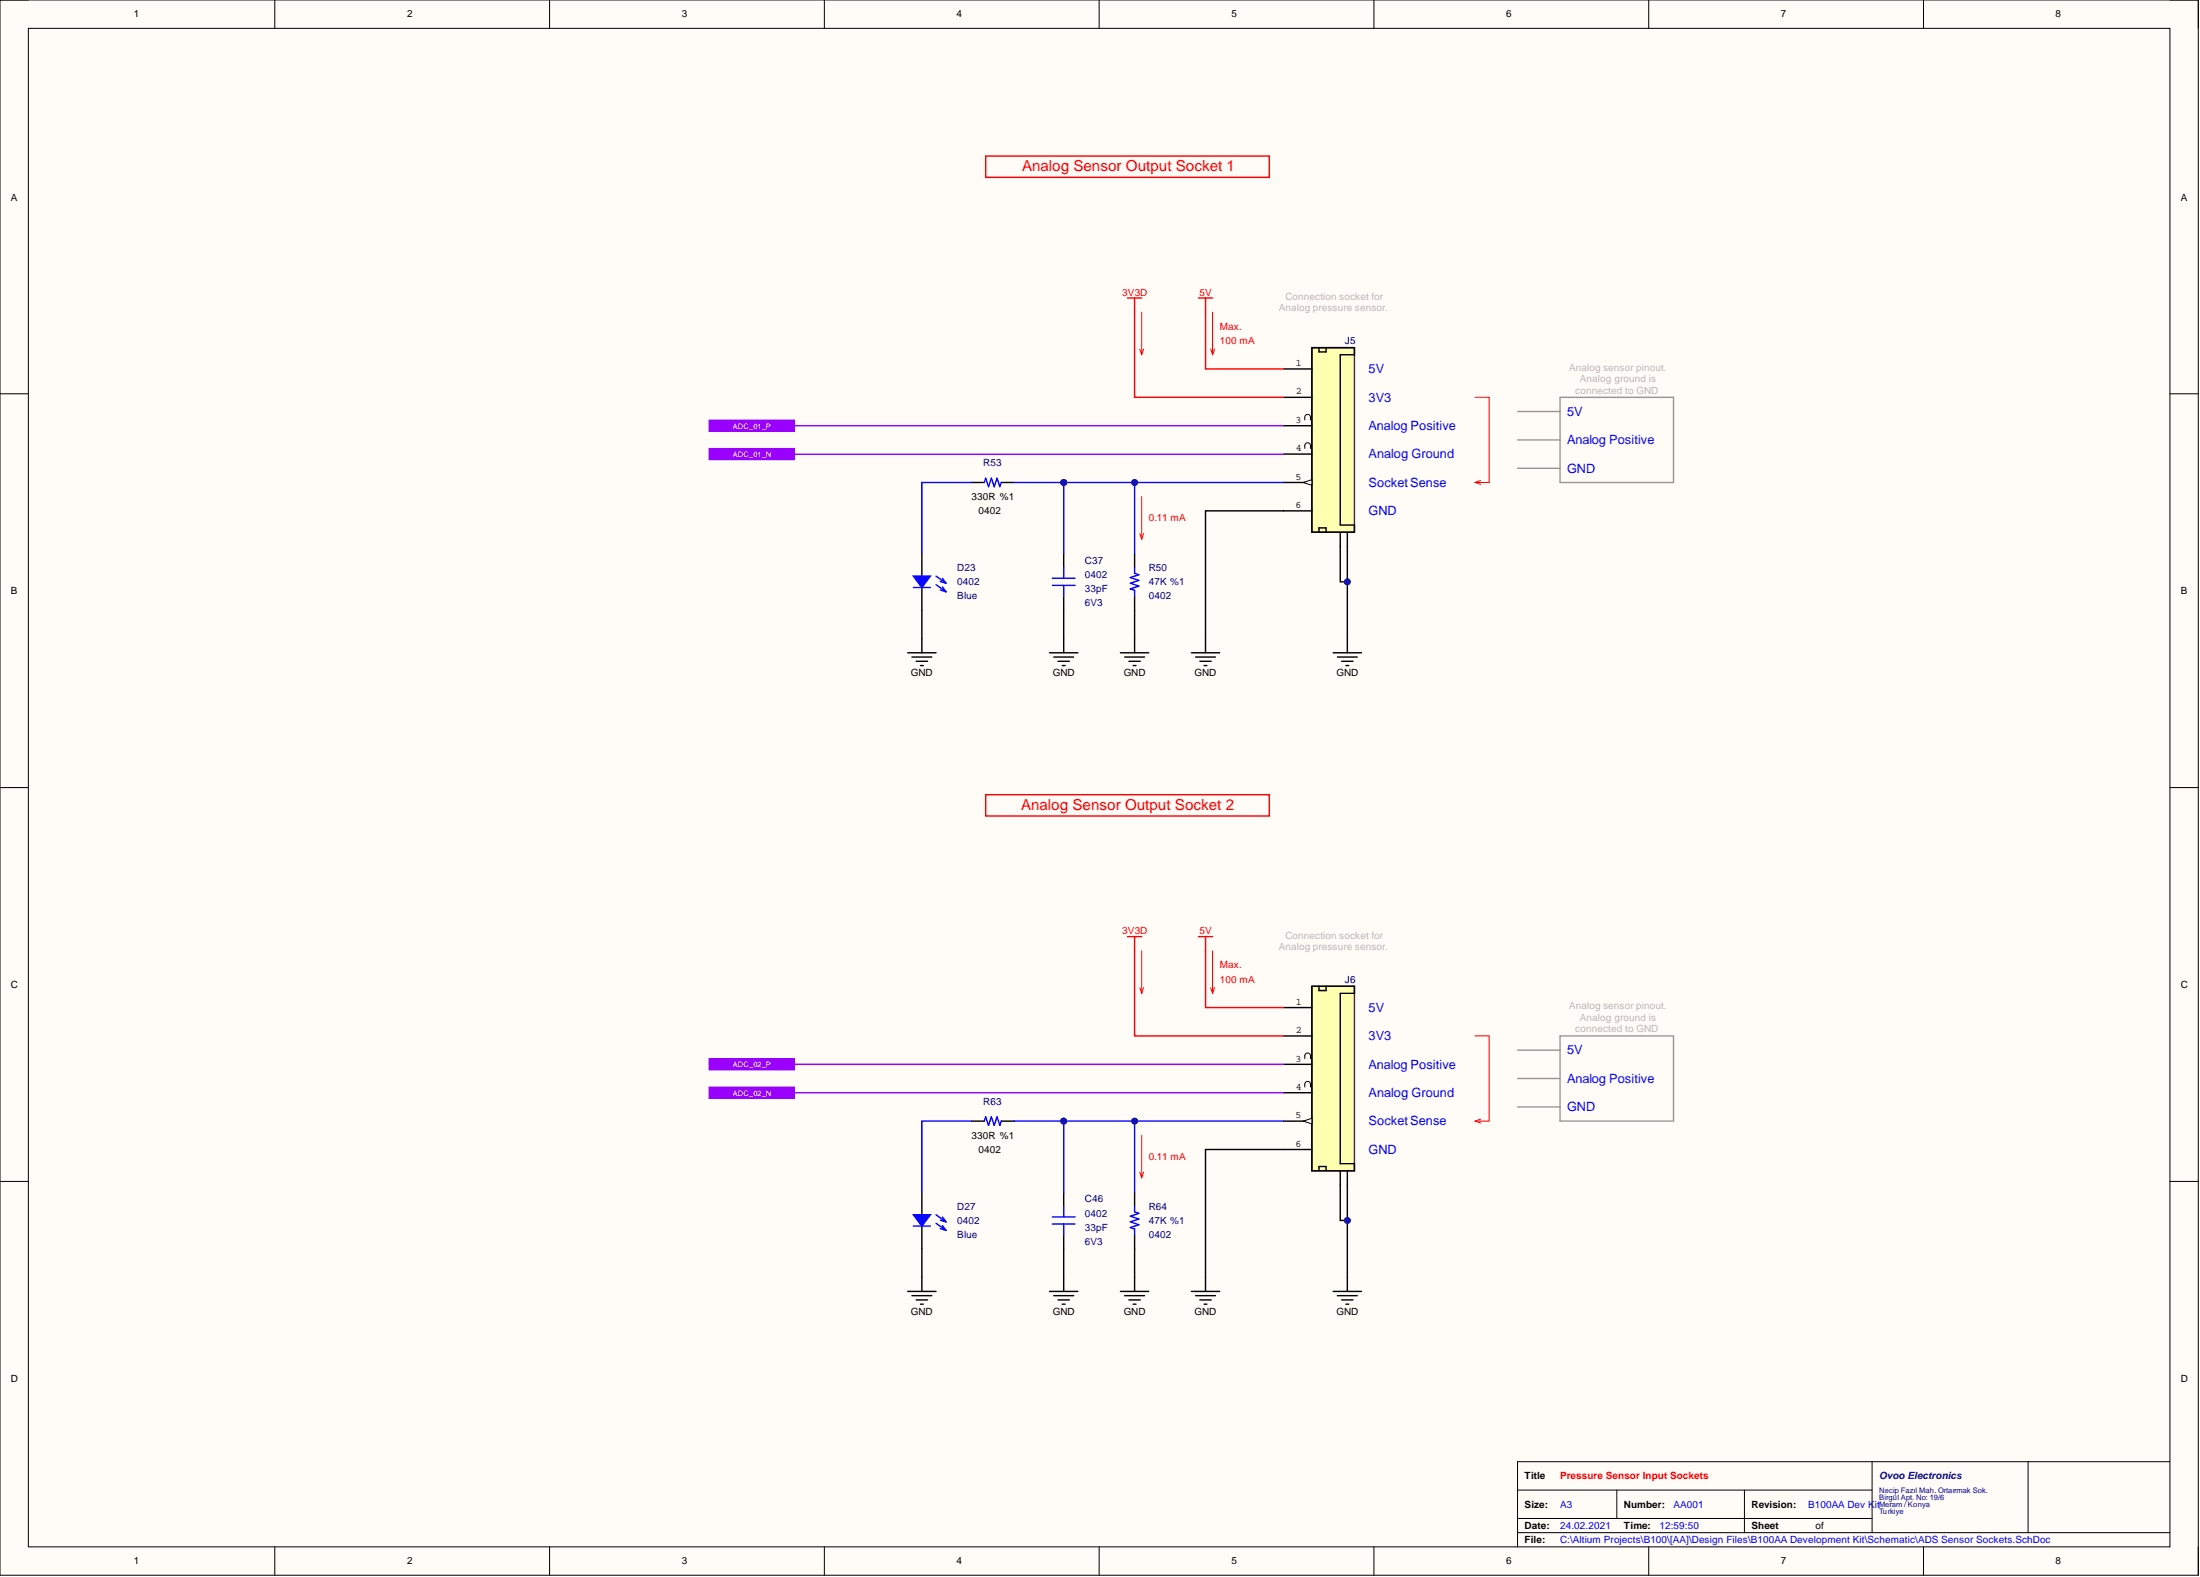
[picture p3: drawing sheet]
<svg xmlns="http://www.w3.org/2000/svg" width="393mm" height="282mm" viewBox="0 0 393 282" stroke-linecap="round" stroke-linejoin="round" font-family="sans-serif">
<path d="M0 0h393v281.6h-393z" fill-rule="evenodd" fill="#fffcf8"/>
<path d="M0 0h393v281.6h-393z" fill="none" stroke="#000" stroke-width=".18"/>
<path d="M5.1 5.1h382.9v271.4h-382.9z" fill-rule="evenodd" fill="#fffcf8"/>
<g fill="none" stroke="#000" stroke-width=".18">
<path d="M0 0h5.1M49.1 0v5.1M98.3 0v5.1M147.4 0v5.1M196.5 0v5.1M245.7 0v5.1M294.8 0v5.1M343.9 0v5.1M388 0h5v5.1M5.1 5.1h382.9v271.4h-382.9zM0 70.4h5.1M388 70.4h5"/>
<path d="M0 140.8h5.1M388 140.8h5M0 211.2h5.1M388 211.2h5M49.1 276.5v5.1M98.3 276.5v5.1M147.4 276.5v5.1M196.5 276.5v5.1M245.7 276.5v5.1M271.3 266.3h63.4M271.3 273.9h116.7M271.3 271.4h63.4"/>
<path d="M289.1 266.3v5.1M294.8 276.5v5.1M311.9 266.3v7.6M334.7 261.3v12.6M343.9 276.5v5.1M362.6 261.3v12.6M388 261.3h-116.7v15.2M393 276.5v5.1"/>
</g>
<path d="M239.6 95.1v2.6M240.9 95.1v2.6" fill="none" stroke="#000" stroke-width=".25"/>
<path d="M234.6 62.1h7.6v33h-7.6z" fill-rule="evenodd" fill="#ffffb0"/>
<path d="M234.6 62.1h7.6v33h-7.6z" fill="none" stroke="#800000" stroke-width=".25"/>
<path d="M229.5 65.9h5.1M229.5 71h5.1M229.5 76.1h5.1M234.6 62.1h7.6v1.3h-2.6v30.4h2.6v1.3h-7.6zM235.8 62.1v.8h1.3v-.8M229.5 81.2h5.1M229.5 86.2h5.1M235.8 95.1v-.7h1.3v.7" fill="none" stroke="#000" stroke-width=".25"/>
<path d="M233.3 75.1v-.5a.51 .51 0 0 1 .5-.5 .51 .51 0 0 1 .5 .5v.5M233.3 80.1v-.5a.51 .51 0 0 1 .5-.5 .51 .51 0 0 1 .5 .5v.5" fill="none" stroke="#000" stroke-width=".18"/>
<path d="M233 86.2l1.6-.5v1z" fill="#f8fcff"/>
<path d="M233 86.2l1.6-.5v1z" fill="none" stroke="#000" stroke-width=".18"/>
<path d="M164.8 98.9v4.1M190.2 98.9v2.6M202.9 98.9v2.6M229.5 91.3h5.1M164.8 105v4.1M190.2 106.5v2.6M202.9 106.5v2.6" fill="none" stroke="#000" stroke-width=".25"/>
<path d="M204.1 55.8v7.6M216.8 55.8v7.6M203.8 62.4l.3 1M204.5 62.4l-.4 1M216.5 62.4l.3 1M217.1 62.4l-.3 1M263.7 71h2.6v15.2h-2.6M203.8 95.4l.3 1M204.1 88.8v7.6M204.5 95.4l-.4 1M263.7 86.2l1 .4M264.7 85.9l-1 .3" fill="none" stroke="#f00" stroke-width=".18"/>
<path d="M201.6 53.3h2.5M202.9 53.3v2.5M214.3 53.3h2.5M215.5 53.3v2.5" fill="none" stroke="#f00" stroke-width=".25"/>
<path d="M163.3 105h3M188.2 104.6h4M188.2 103.4h4M190.2 101.5v1.9M190.2 104.6v1.9M202.9 101.5v1l.7 .2-1.5 .5 1.5 .5-1.5 .5 1.5 .6-1.5 .5 .8 .2v1" fill="none" stroke="#00f" stroke-width=".25"/>
<path d="M271.3 73.6h7.6M271.3 78.6h7.6M278.9 71h20.3v15.2h-20.3zM271.3 83.7h7.6" fill="none" stroke="#999" stroke-width=".25"/>
<path d="M163.3 103h3l-1.5 2z" fill="#00f"/>
<path d="M176 86.2l.2-.7 .5 1.5 .5-1.5 .6 1.5 .5-1.5 .5 1.5 .2-.8M163.3 103h3l-1.5 2zM167.4 103l1.7 1.2M167.4 104.5l1.7 1.3M168.1 103.9l1 .3M168.1 105.5l1 .3M168.5 103.4l.6 .8M168.5 104.9l.6 .9" fill="none" stroke="#00f" stroke-width=".25"/>
<path d="M173.7 86.2h2.3M179 86.2h2.3" fill="none" stroke="#000" stroke-width=".25"/>
<path d="M126.8 80.1h15.2v2.1h-15.2z" fill-rule="evenodd" fill="#90f"/>
<path d="M126.8 80.1h15.2v2.1h-15.2z" fill="none" stroke="#90f" stroke-width=".18"/>
<path d="M126.8 75.1h15.2v2h-15.2z" fill-rule="evenodd" fill="#90f"/>
<path d="M126.8 75.1h15.2v2h-15.2z" fill="none" stroke="#90f" stroke-width=".18"/>
<path d="M126.8 194.3h15.2v2h-15.2z" fill-rule="evenodd" fill="#90f"/>
<path d="M126.8 194.3h15.2v2h-15.2z" fill="none" stroke="#90f" stroke-width=".18"/>
<path d="M126.8 189.2h15.2v2.1h-15.2z" fill-rule="evenodd" fill="#90f"/>
<path d="M126.8 189.2h15.2v2.1h-15.2z" fill="none" stroke="#90f" stroke-width=".18"/>
<path d="M176.2 27.9h50.7v3.8h-50.7z" fill="none" stroke="#f00" stroke-width=".25"/>
<path d="M239.6 209.3v2.5M240.9 209.3v2.5" fill="none" stroke="#000" stroke-width=".25"/>
<path d="M234.6 176.3h7.6v33h-7.6z" fill-rule="evenodd" fill="#ffffb0"/>
<path d="M234.6 176.3h7.6v33h-7.6z" fill="none" stroke="#800000" stroke-width=".25"/>
<path d="M234.6 176.3h7.6v1.3h-2.6v30.4h2.6v1.3h-7.6zM235.8 176.3v.7h1.3v-.7M229.5 180.1h5.1M229.5 185.2h5.1M229.5 190.2h5.1M229.5 195.3h5.1M229.5 200.4h5.1M235.8 209.3v-.8h1.3v.8" fill="none" stroke="#000" stroke-width=".25"/>
<path d="M233.3 189.2v-.5a.51 .51 0 0 1 .5-.5 .51 .51 0 0 1 .5 .5v.5M233.3 194.3v-.5a.51 .51 0 0 1 .5-.5 .51 .51 0 0 1 .5 .5v.5" fill="none" stroke="#000" stroke-width=".18"/>
<path d="M233 200.4l1.6-.5v1z" fill="#f8fcff"/>
<path d="M233 200.4l1.6-.5v1z" fill="none" stroke="#000" stroke-width=".18"/>
<path d="M164.8 213.1v4M164.8 219.2v4M190.2 213.1v2.5M202.9 213.1v2.5M229.5 205.5h5.1M190.2 220.7v2.5M202.9 220.7v2.5" fill="none" stroke="#000" stroke-width=".25"/>
<path d="M203.8 176.5l.3 1.1M204.1 169.9v7.7M204.5 176.5l-.4 1.1M216.5 176.5l.3 1.1M216.8 169.9v7.7M217.1 176.5l-.3 1.1M263.7 185.2h2.6v15.2h-2.6M203.8 209.5l.3 1M204.1 202.9v7.6M204.5 209.5l-.4 1M263.7 200.4l1 .3M264.7 200l-1 .4" fill="none" stroke="#f00" stroke-width=".18"/>
<path d="M201.6 167.4h2.5M202.9 167.4v2.5M214.3 167.4h2.5M215.5 167.4v2.5" fill="none" stroke="#f00" stroke-width=".25"/>
<path d="M163.3 219.2h3M188.2 218.8h4M188.2 217.5h4M190.2 215.6v1.9M190.2 218.8v1.9M202.9 215.6v1l.7 .3-1.5 .5 1.5 .5-1.5 .5 1.5 .5-1.5 .5 .8 .3v1" fill="none" stroke="#00f" stroke-width=".25"/>
<path d="M271.3 187.7h7.6M271.3 192.8h7.6M271.3 197.8h7.6M278.9 185.2h20.3v15.2h-20.3z" fill="none" stroke="#999" stroke-width=".25"/>
<path d="M163.3 217.1h3l-1.5 2.1z" fill="#00f"/>
<path d="M163.3 217.1h3l-1.5 2.1zM167.4 217.1l1.7 1.3M167.4 218.6l1.7 1.3M168.1 218.1l1 .3M168.1 219.6l1 .3M168.5 217.5l.6 .9M168.5 219.1l.6 .8M176 200.4l.2-.8 .5 1.5 .5-1.5 .6 1.5 .5-1.5 .5 1.5 .2-.7" fill="none" stroke="#00f" stroke-width=".25"/>
<path d="M173.7 200.4h2.3M179 200.4h2.3M240.9 211.8v6.3" fill="none" stroke="#000" stroke-width=".25"/>
<path d="M176.2 142h50.7v3.8h-50.7z" fill="none" stroke="#f00" stroke-width=".25"/>
<circle cx="240.9" cy="218.1" r=".51" fill="#000080"/>
<circle cx="240.9" cy="218.1" r=".51" fill="none" stroke="#000080" stroke-width=".18"/>
<path d="M142 76.1h87.5M142 81.2h87.5M142 195.3h87.5M142 190.2h87.5" fill="none" stroke="#90f" stroke-width=".25"/>
<path d="M173.7 86.2h-8.9v12.7M173.7 200.4h-8.9v12.7M181.3 200.4h8.9" fill="none" stroke="#00f" stroke-width=".25"/>
<circle cx="190.2" cy="200.4" r=".51" fill="#000080"/>
<circle cx="190.2" cy="200.4" r=".51" fill="none" stroke="#000080" stroke-width=".18"/>
<path d="M181.3 86.2h8.9" fill="none" stroke="#00f" stroke-width=".25"/>
<circle cx="190.2" cy="86.2" r=".51" fill="#000080"/>
<circle cx="190.2" cy="86.2" r=".51" fill="none" stroke="#000080" stroke-width=".18"/>
<path d="M190.2 200.4h39.3" fill="none" stroke="#00f" stroke-width=".25"/>
<circle cx="190.2" cy="200.4" r=".51" fill="#000080"/>
<circle cx="190.2" cy="200.4" r=".51" fill="none" stroke="#000080" stroke-width=".18"/>
<circle cx="202.9" cy="200.4" r=".51" fill="#000080"/>
<circle cx="202.9" cy="200.4" r=".51" fill="none" stroke="#000080" stroke-width=".18"/>
<path d="M190.2 86.2h39.3" fill="none" stroke="#00f" stroke-width=".25"/>
<circle cx="190.2" cy="86.2" r=".51" fill="#000080"/>
<circle cx="190.2" cy="86.2" r=".51" fill="none" stroke="#000080" stroke-width=".18"/>
<circle cx="202.9" cy="86.2" r=".51" fill="#000080"/>
<circle cx="202.9" cy="86.2" r=".51" fill="none" stroke="#000080" stroke-width=".18"/>
<path d="M202.9 55.8v15.2h26.6M215.5 55.8v10.1h14M202.9 169.9v15.3h26.6M215.5 169.9v10.2h14" fill="none" stroke="#f00" stroke-width=".25"/>
<path d="M229.5 91.3h-14v22.8M229.5 205.5h-14v22.8M239.6 211.8v6.3h1.3v10.2" fill="none" stroke="#000" stroke-width=".25"/>
<circle cx="240.9" cy="218.1" r=".51" fill="#000080"/>
<circle cx="240.9" cy="218.1" r=".51" fill="none" stroke="#000080" stroke-width=".18"/>
<path d="M239.6 97.7v6.3h1.3v10.1" fill="none" stroke="#000" stroke-width=".25"/>
<circle cx="240.9" cy="104" r=".51" fill="#000080"/>
<circle cx="240.9" cy="104" r=".51" fill="none" stroke="#000080" stroke-width=".18"/>
<path d="M164.8 109.1v5M164.8 223.2v5.1M190.2 223.2v5.1" fill="none" stroke="#000" stroke-width=".25"/>
<path d="M190.2 200.4v12.7" fill="none" stroke="#00f" stroke-width=".25"/>
<circle cx="190.2" cy="200.4" r=".51" fill="#000080"/>
<circle cx="190.2" cy="200.4" r=".51" fill="none" stroke="#000080" stroke-width=".18"/>
<path d="M190.2 109.1v5" fill="none" stroke="#000" stroke-width=".25"/>
<path d="M190.2 86.2v12.7" fill="none" stroke="#00f" stroke-width=".25"/>
<circle cx="190.2" cy="86.2" r=".51" fill="#000080"/>
<circle cx="190.2" cy="86.2" r=".51" fill="none" stroke="#000080" stroke-width=".18"/>
<path d="M202.9 223.2v5.1" fill="none" stroke="#000" stroke-width=".25"/>
<path d="M202.9 200.4v12.7" fill="none" stroke="#00f" stroke-width=".25"/>
<circle cx="202.9" cy="200.4" r=".51" fill="#000080"/>
<circle cx="202.9" cy="200.4" r=".51" fill="none" stroke="#000080" stroke-width=".18"/>
<path d="M202.9 109.1v5" fill="none" stroke="#000" stroke-width=".25"/>
<path d="M202.9 86.2v12.7" fill="none" stroke="#00f" stroke-width=".25"/>
<circle cx="202.9" cy="86.2" r=".51" fill="#000080"/>
<circle cx="202.9" cy="86.2" r=".51" fill="none" stroke="#000080" stroke-width=".18"/>
<path d="M240.9 97.7v6.3" fill="none" stroke="#000" stroke-width=".25"/>
<circle cx="240.9" cy="104" r=".51" fill="#000080"/>
<circle cx="240.9" cy="104" r=".51" fill="none" stroke="#000080" stroke-width=".18"/>
<g fill="none" stroke="#000" stroke-width=".25">
<path d="M162.3 116.7h5.1M163 117.4h3.6M163.8 118.2h2M164.6 119h.5M164.8 114.1v2.6M187.6 116.7h5.1M188.4 117.4h3.6M189.2 118.2h2M189.9 119h.5M190.2 114.1v2.6M200.3 116.7h5.1M201.1 117.4h3.5"/>
<path d="M201.8 118.2h2.1M202.6 119h.5M202.9 114.1v2.6M213 116.7h5.1M213.8 117.4h3.5M214.5 118.2h2.1M215.3 119h.5M215.5 114.1v2.6M238.4 116.7h5M239.1 117.4h3.6M239.9 118.2h2M240.6 119h.5"/>
<path d="M240.9 114.1v2.6M162.3 230.8h5.1M163 231.6h3.6M163.8 232.3h2M164.6 233.1h.5M164.8 228.3v2.5M187.6 230.8h5.1M188.4 231.6h3.6M189.2 232.3h2M189.9 233.1h.5M190.2 228.3v2.5M200.3 230.8h5.1"/>
<path d="M201.1 231.6h3.5M201.8 232.3h2.1M202.6 233.1h.5M202.9 228.3v2.5M213 230.8h5.1M213.8 231.6h3.5M214.5 232.3h2.1M215.3 233.1h.5M215.5 228.3v2.5M238.4 230.8h5M239.1 231.6h3.6M239.9 232.3h2"/>
<path d="M240.6 233.1h.5M240.9 228.3v2.5"/>
</g>
<g font-size="2.7" fill="#f00">
<text x="182.7" y="30.6">Analog Sensor Output Socket 1</text>
<text x="182.6" y="144.7">Analog Sensor Output Socket 2</text>
</g>
<g font-size="2.3" fill="#00f">
<text x="244.7" y="66.7">5V</text>
<text x="244.7" y="71.8">3V3</text>
<text x="244.7" y="76.9">Analog Positive</text>
<text x="280.2" y="74.3">5V</text>
<text x="244.7" y="81.9">Analog Ground</text>
<text x="280.2" y="79.4">Analog Positive</text>
<text x="244.7" y="87">SocketSense</text>
<text x="280.2" y="84.5">GND</text>
<text x="244.7" y="92.1">GND</text>
<text x="244.7" y="180.9">5V</text>
<text x="244.7" y="185.9">3V3</text>
<text x="244.7" y="191">Analog Positive</text>
<text x="280.2" y="188.5">5V</text>
<text x="244.7" y="196.1">Analog Ground</text>
<text x="280.2" y="193.5">Analog Positive</text>
<text x="244.7" y="201.1">SocketSense</text>
<text x="280.2" y="198.6">GND</text>
<text x="244.7" y="206.2">GND</text>
</g>
<g font-size="1.8">
<text x="23.9" y="3.1">1</text>
<text x="72.8" y="3.1">2</text>
<text x="121.9" y="3.1">3</text>
<text x="171" y="3.1">4</text>
<text x="220.2" y="3.1">5</text>
<text x="269.3" y="3.1">6</text>
<text x="318.4" y="3.1">7</text>
<text x="367.5" y="3.1">8</text>
<text x="1.9" y="35.8">A</text>
<text x="389.9" y="35.8">A</text>
<text x="231.7" y="65.4">1</text>
<text x="231.7" y="70.5">2</text>
<text x="231.6" y="75.6">3</text>
<text x="231.7" y="80.7">4</text>
<text x="173.7" y="89.4">330R %1</text>
<text x="231.6" y="85.7">5</text>
<text x="175" y="91.9">0402</text>
<text x="231.6" y="90.8">6</text>
<text x="1.9" y="106.2">B</text>
<text x="389.9" y="106.2">B</text>
<text x="162.9" y="120.8">GND</text>
<text x="188.2" y="120.8">GND</text>
<text x="200.9" y="120.8">GND</text>
<text x="213.6" y="120.8">GND</text>
<text x="239" y="120.8">GND</text>
<text x="1.9" y="176.6">C</text>
<text x="231.7" y="179.6">1</text>
<text x="389.9" y="176.6">C</text>
<text x="231.7" y="184.7">2</text>
<text x="231.6" y="189.7">3</text>
<text x="231.7" y="194.8">4</text>
<text x="173.7" y="203.5">330R %1</text>
<text x="231.6" y="199.9">5</text>
<text x="175" y="206">0402</text>
<text x="231.6" y="205">6</text>
<text x="162.9" y="235">GND</text>
<text x="188.2" y="235">GND</text>
<text x="200.9" y="235">GND</text>
<text x="213.6" y="235">GND</text>
<text x="239" y="235">GND</text>
<text x="1.9" y="247">D</text>
<text x="389.9" y="247">D</text>
<text x="272.6" y="264.4">Title</text>
<text x="272.6" y="269.5">Size:</text>
<text x="290.3" y="269.5">Number:</text>
<text x="313.2" y="269.5">Revision:</text>
<text x="272.6" y="273.3">Date:</text>
<text x="272.6" y="275.8">File:</text>
<text x="290.3" y="273.3">Time:</text>
<text x="313.2" y="273.3">Sheet</text>
<text x="324.6" y="273.3">of</text>
<text x="23.9" y="279.6">1</text>
<text x="72.8" y="279.6">2</text>
<text x="121.9" y="279.6">3</text>
<text x="171" y="279.6">4</text>
<text x="220.2" y="279.6">5</text>
<text x="269.3" y="279.6">6</text>
<text x="318.4" y="279.6">7</text>
<text x="367.5" y="279.6">8</text>
</g>
<g font-size="1.8" fill="#f00">
<text x="200.7" y="52.8">3V3D</text>
<text x="214.4" y="52.8">5V</text>
<text x="218.1" y="58.9">Max.</text>
<text x="218.1" y="61.5">100 mA</text>
<text x="205.4" y="93.2">0.11 mA</text>
<text x="200.7" y="167">3V3D</text>
<text x="214.4" y="167">5V</text>
<text x="218.1" y="173.1">Max.</text>
<text x="218.1" y="175.6">100 mA</text>
<text x="205.4" y="207.3">0.11 mA</text>
<text x="278.9" y="264.4">Pressure Sensor Input Sockets</text>
</g>
<g font-size="1.8" fill="#b7b7b7">
<text x="229.8" y="53.6">Connection socket for</text>
<text x="228.6" y="55.6">Analog pressure sensor.</text>
<text x="280.5" y="66.3">Analog sensor pinout.</text>
<text x="281.6" y="70.3">connected to GND</text>
<text x="282.5" y="68.3">Analog ground is</text>
<text x="229.8" y="167.7">Connection socket for</text>
<text x="228.6" y="169.8">Analog pressure sensor.</text>
<text x="280.5" y="180.4">Analog sensor pinout.</text>
<text x="281.6" y="184.5">connected to GND</text>
<text x="282.5" y="182.5">Analog ground is</text>
</g>
<g font-size="1.8" fill="#000080">
<text x="240.5" y="61.5">J5</text>
<text x="175.8" y="83.3">R53</text>
<text x="194" y="100.8">C37</text>
<text x="171.2" y="104.6">0402</text>
<text x="171.2" y="107.1">Blue</text>
<text x="171.2" y="102">D23</text>
<text x="194" y="103.3">0402</text>
<text x="194" y="105.9">33pF</text>
<text x="205.4" y="104.6">47K %1</text>
<text x="205.4" y="107.1">0402</text>
<text x="205.4" y="102">R50</text>
<text x="194" y="108.4">6V3</text>
<text x="240.5" y="175.6">J6</text>
<text x="175.8" y="197.4">R63</text>
<text x="194" y="214.9">C46</text>
<text x="171.2" y="218.7">0402</text>
<text x="171.2" y="221.3">Blue</text>
<text x="171.2" y="216.2">D27</text>
<text x="194" y="217.5">0402</text>
<text x="194" y="220">33pF</text>
<text x="205.4" y="218.7">47K %1</text>
<text x="205.4" y="221.3">0402</text>
<text x="205.4" y="216.2">R64</text>
<text x="194" y="222.5">6V3</text>
<text x="336" y="264.4">Ovoo Electronics</text>
</g>
<g font-size="1.8" fill="#00f">
<text x="278.9" y="269.5">A3</text>
<text x="299.2" y="269.5">AA001</text>
<text x="323.3" y="269.5">B100AA Dev Kit</text>
<text x="278.9" y="273.3">24.02.2021</text>
<text x="278.9" y="275.8">C:\Altium Projects\B100\[AA]\Design Files\B100AA Development Kit\Schematic\ADS Sensor Sockets.SchDoc</text>
<text x="296.7" y="273.3">12:59:50</text>
</g>
<g font-size="1.4" fill="#fff">
<text x="131" y="76.6">ADC_01_P</text>
<text x="131" y="81.7">ADC_01_N</text>
<text x="131" y="190.7">ADC_02_P</text>
<text x="131" y="195.8">ADC_02_N</text>
</g>
<g font-size="1.4" fill="#000080">
<text x="336" y="266.8">Necip Fazıl Mah. Ortaırmak Sok.</text>
<text x="336" y="268.1">Birgül Apt. No: 19/6</text>
<text x="336" y="269.4">Meram / Konya</text>
<text x="336" y="270.6">Turkiye</text>
</g>
</svg>
